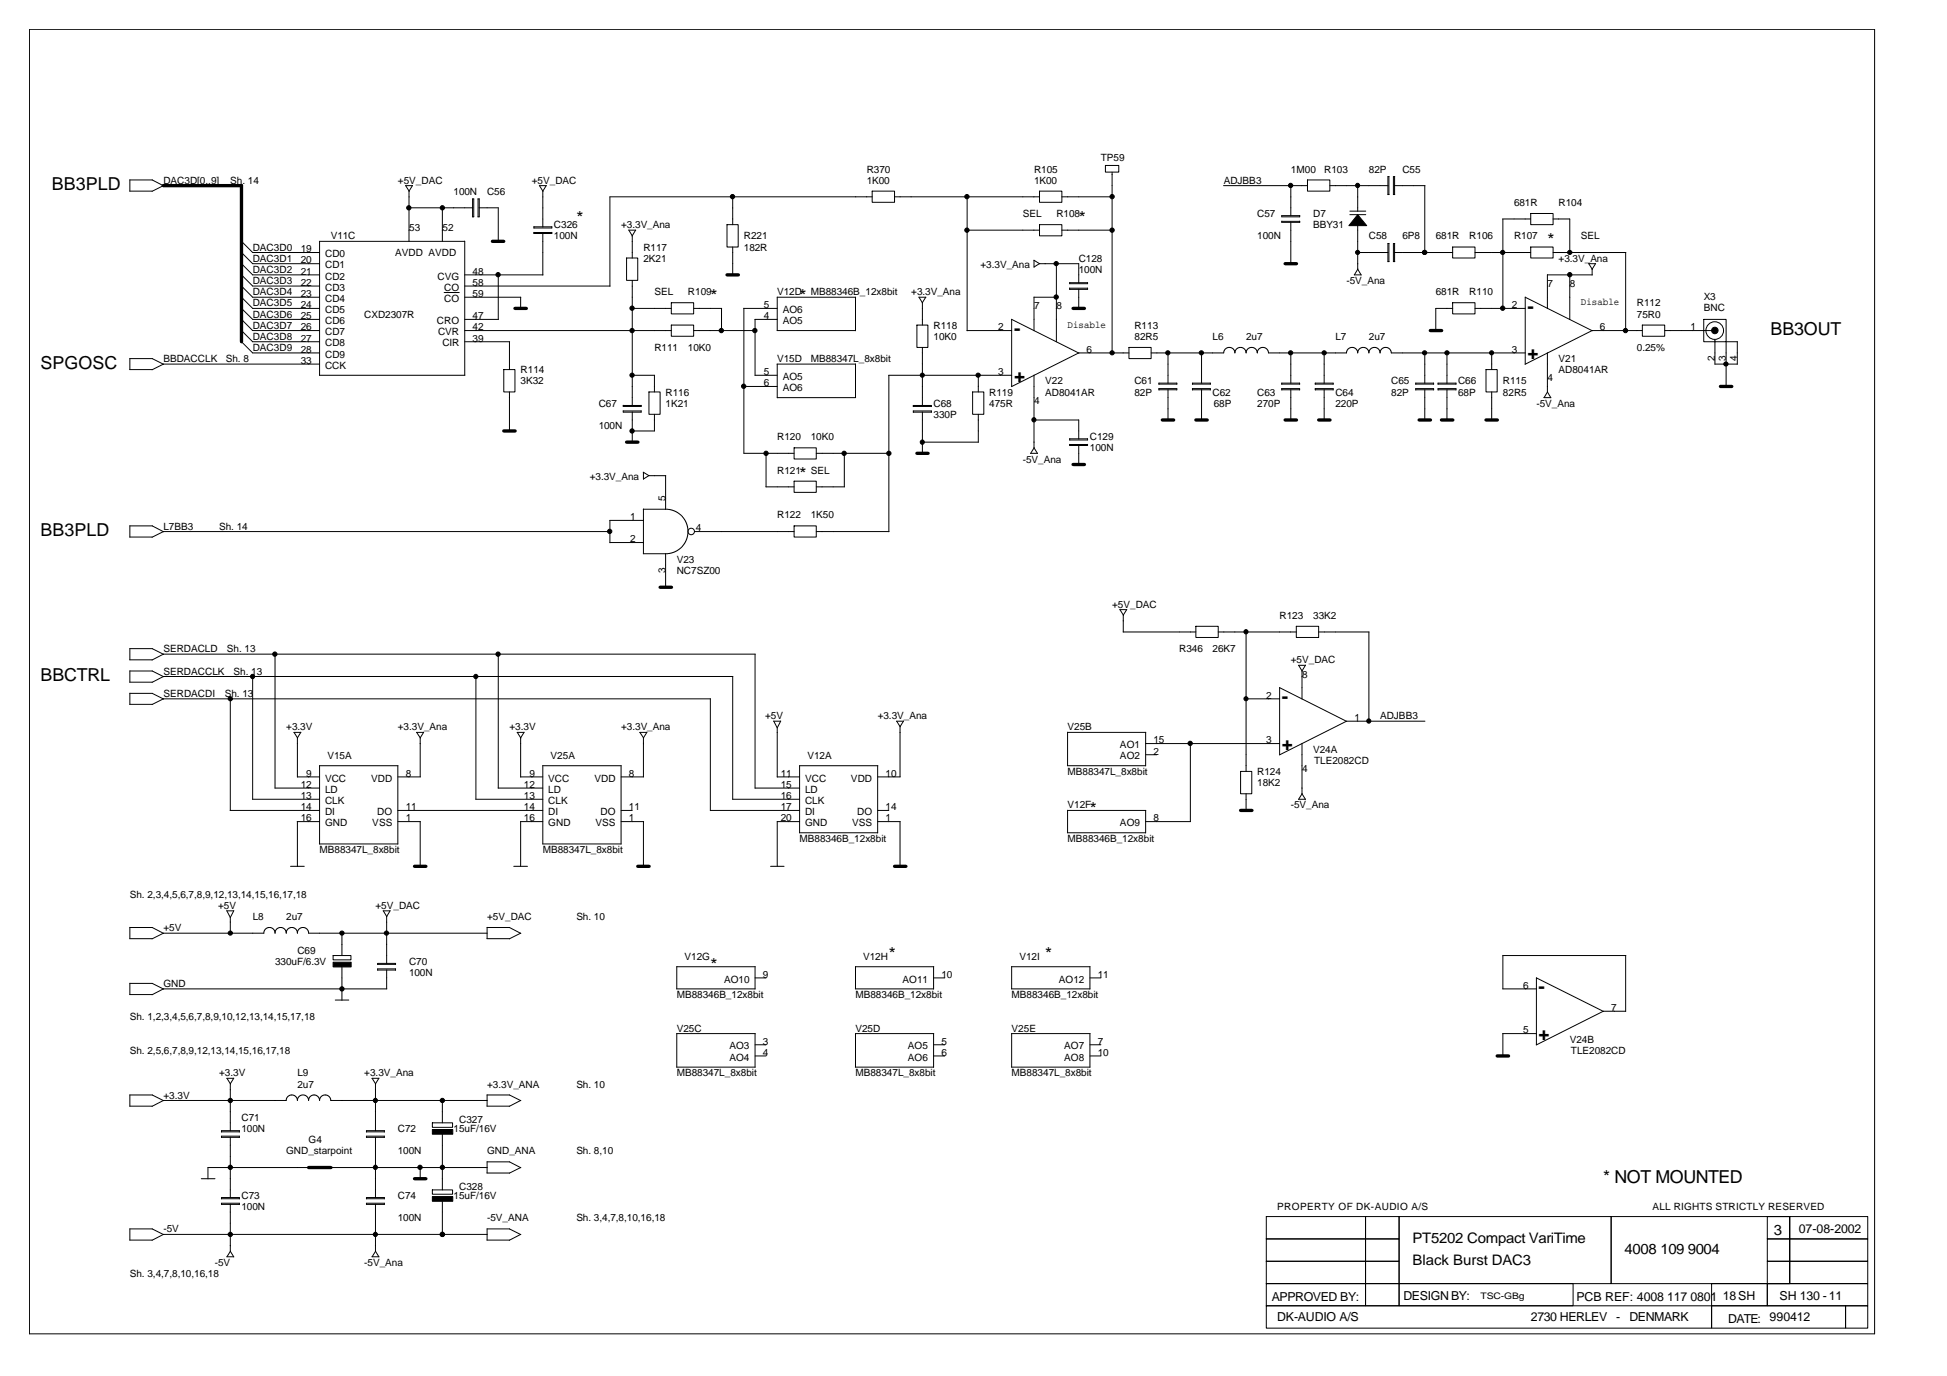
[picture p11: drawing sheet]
<svg xmlns="http://www.w3.org/2000/svg" width="420mm" height="297mm" viewBox="0 0 420 297" stroke-linecap="round" stroke-linejoin="round" font-family="sans-serif">
<g fill="none" stroke="#000" stroke-width=".22">
<path d="M6.3 6.3h398.2v281.6h-398.2zM28 38.8h4.9M28 38.8v2.5h4.9M32.9 38.8l2.4 1.3M238.5 35.7h2.9v1.5h-2.9zM240 37.2v39M282.2 38.8h4.8v2.5h-4.8zM300.9 38.1v3.9M301 38.1h-.3v3.9M35.3 40.1l-2.5 1.2M52.1 54.5l2.4 2.4h14.5M52.1 56.9l2.4 2.4h14.5"/>
<path d="M52.1 52.1l2.4 2.4h14.5M52.1 59.3l2.4 2.5h14.5M68.9 52.1h31.4M69 52.1v28.9h31.3M87.5 40.1h1.5M87.5 40.1l.8 1.2M88.3 44.9h13.7M89 40l-.7 1.3v10.8M95.5 44.9v7.2M100.3 59.3h16.9M100.3 52.1v28.9M101.9 43h.3"/>
<path d="M102 42.9l-.1 3.9h.3v-3.9M103.1 43h.3M103.2 42.9v3.9M103.4 44.9h4.1v7.2M103.4 42.9v3.9h-.3M107.5 59.3v9.7M115.2 50.2h3.9v.2h-3.9M115.2 49h3.9M115.2 48.9v.3M115.2 50.2v.2M116.4 40.1h1.5M116.4 40.1l.8 1.2"/>
<path d="M117.1 50.4v9M117.9 40l-.8 1.3v7.7M119.1 48.9v.3h-3.9M135.2 55.7h2.4v4.8h-2.4zM135.7 49.6l.7 1.3v4.8M135.7 49.7h1.5M137.2 49.7l-.8 1.3M156.9 48.5h2.4v4.8h-2.4zM158.1 42.5v6M158.1 53.3v6.1M188.2 41.3h4.8v2.4h-4.8zM188.2 42.5h-56.6v19.3h-31.3"/>
<path d="M193 42.5h31.3M208.7 49.7h15.6M208.7 42.5v28.9M223.1 56.2l1.2 .7h8.5v4.2M223.1 56.2v1.5M224.3 41.3h4.9v2.4h-4.9zM224.3 48.5h4.9v2.4h-4.9zM224.4 56.9l-1.3 .7M228 56.9v16.9M229.2 49.7h10.8M229.2 42.5h10.8M264 40.1h18.2"/>
<path d="M276.6 46.5v.3h3.9v-.3M276.6 47.7v.3h3.9v-.3M276.6 46.6h3.9M276.6 47.8h3.9M278.6 40.1v6.5M278.6 47.9v9.1M287 40.1h12.6M291.3 46.3h3.4M291.3 45.6h3.4M292.9 54.5h6.7M293 40.1v5.5M293 48.7v9.4l.8 1.3"/>
<path d="M293 58.1l-.7 1.2h1.4M299.5 42v-3.9h.3l-.1 3.9M299.5 52.6h.2l.1 3.9h-.3zM299.5 42h.3M300.7 42h.3M300.9 40.1h6.6M300.9 54.5h12.6M300.9 52.6v3.9M301 52.6h-.3v3.9h.3M307.5 40.1v14.5M313.5 53.3h4.8v2.4h-4.8zM318.3 54.5h12"/>
<path d="M330.3 46.1h4.9v2.4h-4.9zM330.3 53.3h4.9v2.4h-4.9zM330.3 47.3h-6v19.3M333.9 59.3v7.3M333.9 59.3h9.7M335.2 54.5h15.7l-.1 16.9M335.2 47.3h3.6v7.3M338.8 59.3v9.6M342.8 56.9h1.5M342.9 56.9l.7 1.3M344.3 56.9l-.7 1.2v1.3M28 77.4v2.4h4.9"/>
<path d="M28 77.4h4.9M32.9 77.4l2.4 1.2M52.1 61.7l2.4 2.5h14.5M52.1 73.7l2.4 2.5h14.5M52.1 68.9l2.4 2.5h14.5M52.1 71.3l2.4 2.5h14.5M52.1 64.1l2.4 2.5h14.5M52.1 66.5l2.4 2.4h14.5M69 78.6h-33.7l-2.5 1.2M95.8 63.1h3.3M100.3 64.2h12.1v2.4M100.3 71.4h44.6"/>
<path d="M100.3 73.8h9.7M100.3 68.9h7.2M108.7 79.8h2.4v4.8h-2.4zM109.9 73.8v6M136.4 60.5v27.1M136.4 66.6h8.5M144.9 65.3h4.8v2.5h-4.8zM144.9 70.2h4.8v2.4h-4.8zM149.7 71.4h13.2M149.7 66.6h6M155.7 66.6v4.8M160.5 66.6h7.2"/>
<path d="M160.5 66.5v31.4h10.9M162.9 68.9h4.8M162.9 68.9v12.1h4.8M167.7 71.4h16.9M167.7 78.6h16.9M167.7 78.6v7.3M184.6 64.2v7.2M184.6 78.6v7.2M184.7 64.2l-17-.1v7.3M197.9 70.2h2.3v4.8h-2.3zM198.3 64.1l.8 1.2v4.9M198.3 64.2h1.5"/>
<path d="M199.1 75v12.6M199.8 64.2l-.8 1.2M208.7 71.4h9.6M218.3 68.9l14.5 7.3M218.3 68.9v14.5M228 64.2l-4.9-.1v7.3M230.8 61h3.9M230.8 62.2h3.9M230.8 61v.2M230.8 62.2v.3M232.8 62.4v4.2M234.7 61v.2h-3.9"/>
<path d="M234.7 62.2v.3h-3.9M243.6 75h4.8v2.4h-4.8zM243.6 76.2h-10.8l-14.5 7.3M248.4 76.2h15.7l.3-.8 .6-.4h.7l.4 .3 .3 .5 .1 .4 .3-.8 .7-.4h.6l.4 .3 .4 .5v.4l.3-.8 .7-.4h.6l.4 .3 .4 .5v.4l.3-.8 .7-.4h.6l.4 .3 .4 .5v.4h16.9l.3-.8 .6-.4h.7l.4 .3 .3 .5 .1 .4 .3-.8 .7-.4h.6l.4 .3 .4 .5v.4l.3-.8 .7-.4h.6l.4 .3 .4 .5v.4l.3-.8 .7-.4h.6l.4 .3 .4 .5v.4h28.9M252.1 76.1v6.6M259.3 76.1v6.6M278.6 76.1v6.6M285.8 76.1v6.6M307.5 76.1v6.6M312.3 76.1v6.6M313.5 65.3h4.8v2.5h-4.8zM313.5 66.6h-3.7v4.8"/>
<path d="M318.3 66.6h10.8M320.7 79.8h2.4v4.8h-2.4zM321.9 76.2v3.6M333.9 76.1v8.5M343.6 71.4l-14.5-7.2v14.4M354.4 70.2h4.8v2.4h-4.8zM354.4 71.4h-10.8l-14.5 7.2M359.2 71.4h10.2M367.7 68.9h4.8v4.9h-4.8zM370.1 73.3v5.3M370.1 78.6h4.8M374.9 73.8v4.8"/>
<path d="M374.9 73.8h-2.4v9.7M109.9 84.6v8.5M136.4 88.9v6.6M136.4 81h4.9l-.1 3.6M138.3 87.5v.2M138.3 88.7v.3M138.4 87.5h-3.9v.2h3.9M138.4 88.7h-3.9v.3h3.9M140 84.6h2.5v4.8h-2.5zM141.2 89.4v3.6h-4.8M160.5 83.4h7.2M165.3 97.8v7.3"/>
<path d="M167.7 85.8h17M171.4 96.7h4.7v2.4h-4.7zM176.1 97.9h15.7M182.2 97.8v7.3M197.1 87.7h3.9M197.1 89h3.9M197.1 87.8v-.3h3.9v.3M197.1 89v-.3h3.9v.3M199 95.4h12.1M199.1 88.9v9M209.9 84.6h2.4v4.8h-2.4zM211.1 81v3.6"/>
<path d="M211.1 89.4v6.1M218.3 81h-26.5v33.8M222.4 97.9h1.5M223.1 90.7h9.7v4.1M223.1 81v15.7l.8 1.2M223.2 96.6l-.8 1.3M230.8 94.7h3.9M230.8 96h3.9M230.8 94.7v.3M230.8 95.9v.3M232.8 96.1v4.2M234.7 94.7v.3h-3.9"/>
<path d="M234.7 95.9v.3h-3.9M250.1 82.7h3.9v.3M250.1 82.9h3.9M250.1 83.9h3.9v.2h-3.9M250.1 82.7v.3M250.1 83.9v.3M252.1 84.1v6.6M257.3 82.7h3.9v.3M257.3 82.9h3.9M257.3 83.9h3.9v.2h-3.9M257.3 82.7v.3M257.3 83.9v.3"/>
<path d="M259.3 84.1v6.6M276.6 82.7h3.9v.3M276.6 82.9h3.9M276.6 83.9h3.9v.2h-3.9M276.6 82.7v.3M276.6 83.9v.3M278.6 84.1v6.6M283.8 82.9h3.9M283.8 83.9h3.9v.2h-3.9zM283.8 83v-.3h3.9v.3M285.8 84.1v6.6M305.5 82.7h3.9v.3"/>
<path d="M305.5 82.9h3.9M305.5 83.9h3.9v.2h-3.9M305.5 82.7v.3M305.5 83.9v.3M307.5 84.1v6.6M310.3 82.7h3.9v.3M310.3 82.9h3.9M310.3 83.9h3.9v.2h-3.9M310.3 82.7v.3M310.3 83.9v.3M312.3 84.1v6.6M321.9 84.6v6.1"/>
<path d="M333.2 85.8h1.4M333.9 84.6l.8 1.3M334 84.6l-.8 1.2M28 113.5v2.4h4.9M28 113.5h4.9M32.9 113.5l2.4 1.3M35.2 114.8h96.4M35.3 114.8l-2.5 1.2M131.6 112.3h7.3M131.6 117.1h7.3M131.6 112.3v4.9M138.8 101.9l1.2 .8h3.7"/>
<path d="M138.8 109.9h4.8M138.8 119.5h4.8M138.9 102v1.4M138.9 109.9v9.6M140.1 102.6l-1.2 .8M143.6 109.9l1.8 .3 1.5 .9 .9 1.2 .5 1.1 .2 .9-.2 1.8-.5 1.1-.5 .7-.8 .7-.9 .6-1.2 .3h-.8M143.6 102.7v7.2M143.6 119.5v7.3M149.9 114.7a.7 .7 0 0 0-1-.6 .7 .7 0 0 0-.2 1.1 .7 .7 0 0 0 1.1-.2l.1-.3M149.9 114.8h21.5M165.3 105.1h6.1M171.4 113.5h4.7v2.4h-4.7z"/>
<path d="M171.4 103.9h4.7v2.4h-4.7zM176.1 114.8h15.8M176.1 105.1h6.1M241.6 131.6h1.5M241.7 131.6l.7 1.2M242.4 136.4h15.7M243.2 131.6l-.8 1.2v3.6M258.1 135.2h4.8v2.4h-4.8zM262.9 136.4h16.8M268.9 136.4v30.1M279.7 135.2h4.9v2.4h-4.9zM284.6 136.4h10.8v19.3"/>
<path d="M28 144.8v2.5h4.9M28 144.9h4.9M32.9 140l2.4 1.3M32.9 144.9l2.4 1.2M32.9 149.7l2.4 1.2M32.9 140h-4.9v2.4h4.9M32.9 149.7l-4.9-.1v2.4h4.9M49.7 150.8v24.1M54.5 146v26.5M59.4 141.2v28.9M63.4 158.1h1.5M63.5 158.1l.7 1.2"/>
<path d="M64.2 159.3v8.5l4.8-.1M64.9 158.1l-.7 1.2M89.9 158.1h1.5M89.9 158.1l.8 1.2M91.4 158.1l-.7 1.2v8.4M102.7 146v26.5M107.5 141.2v28.9M111.6 158.1h1.5M111.6 158.1l.8 1.2M112.4 159.3v8.5l4.7-.1M113.1 158.1l-.7 1.2M138 158.1h1.6"/>
<path d="M138.1 158.1l.8 1.2M139.6 158.1l-.7 1.2v8.4M153.3 150.9v24.1M153.3 150.9h-118l-2.5 1.2M158.1 146v26.6M158.2 146h-122.9l-2.5 1.3M162.9 141.2v29M163 141.2h-127.7l-2.5 1.3M167 155.7h1.4M167 155.6l.7 1.5M167.7 157.1v10.7l4.9-.1M168.5 155.6l-.8 1.5"/>
<path d="M193.5 155.7h1.4M193.5 155.7l.8 1.2M195 155.6l-.8 1.3v10.8M230.4 158.1h16.9l-.1 7.2M230.4 158.1v7.2M268.9 150.9h7.2M276.1 148.4l14.5 7.3M276.1 148.4v14.5M280.2 143.6h1.5M280.2 143.6l.8 1.3M281.7 143.6l-.7 1.3v6M307.5 155.7h-16.9l-14.5 7.3"/>
<path d="M49.7 174.9h19.3M54.5 172.5h14.5M59.3 170.1h9.7M64.1 177.4h4.9M64.2 177.4v9.7M69 165.3h16.9M69 165.3v16.9M85.9 167.7h4.8M85.9 177.4h4.8M85.9 174.9h31.2M85.9 165.3v16.9M90.7 177.4v9.7"/>
<path d="M102.7 172.5h14.4M107.5 170.1h9.6M112.4 177.3v9.7M112.4 177.4h4.7M117.1 165.3v16.9M117.1 165.3h17M134 167.7h4.9M134 177.4h4.9M134 174.9h2.4M134 165.3v16.9M138.9 177.4v9.7M153.3 174.9h19.3"/>
<path d="M158.1 172.5h14.5M162.9 170.1h9.7M167.7 177.3v9.7M167.7 177.4h4.9M172.6 165.3h16.8v14.5M172.6 165.3l-.1 14.5h16.9M189.4 167.7h4.9M189.4 177.4h4.9M189.4 174.9h2.4M194.2 177.4v9.7M230.3 165.3h16.9M230.3 179.8h16.9"/>
<path d="M230.4 174.9h16.9l-.1 4.9M230.4 174.9v4.9M247.2 160.5h28.9M247.2 177.4h9.7M247.2 162.9h2.4M256.9 160.5v16.9M267.7 166.5h2.4v4.9h-2.4zM268.9 171.4v3.5M280.2 172.5h1.5M281 160.5v10.9l.7 1.2M281 171.3l-.8 1.2M48.9 196.6h1.5"/>
<path d="M48.9 196.6l.8 1.5M49.7 198.1v3.4M50.5 196.6l-.8 1.5M62.7 187h3M68.9 182.2h17M82.7 196.6h1.5M82.7 196.6l.8 1.3M84.2 196.6l-.8 1.3v10.1M110.9 187h2.9M117.1 182.2h16.9M166.3 187h2.9M28 212.2v2.5h4.9"/>
<path d="M28 212.3h4.9M32.9 200.2l2.4 1.3M32.9 212.3l2.4 1.2M32.9 200.2h-4.9v2.4h4.9M71.9 206.3h3.8v.9h-3.8zM72.3 215.9h3M73.8 201.5v4.8M73.8 208.7v7.2M81.5 208.2h3.9M83.4 209.4v4.1h-48.1l-2.5 1.2M85.3 208v.2M85.3 209.2v.3"/>
<path d="M85.4 208h-3.9v.2M85.4 209.2h-3.9v.3l3.9-.1M105.2 201.5h-38.6l-.3-.9-.7-.4-.6 .1-.4 .2-.4 .5v.5l-.2-.7-.6-.5-.7-.1-.4 .2-.4 .4-.1 .7-.1-.5-.3-.5-.4-.2-.7-.1-.7 .4-.2 .9-.1-.5-.3-.5-.5-.2-.6-.1-.7 .4-.3 .9h-21.6l-2.5 1.2M109.9 200.2l2.5 1.3M110 200.2h-4.9v2.4h4.8M112.4 201.5l-2.5 1.2M146 213.5h16.9M146 208.6v4.9M146 208.7h17M162.9 208.7v4.8M162.9 211.1h2.4M184.6 213.5h16.9"/>
<path d="M184.6 208.6v4.9M184.6 208.7h16.9M201.5 208.7v4.8M201.5 211.1h2.4M218.3 213.5h16.9M218.3 208.6v4.9M218.3 208.7h16.9v4.8M235.2 211.1h2.4M324.3 206.2v7.3h7.3M324.3 206.3h26.5v12M331.6 211.1l14.4 7.2M331.6 211.1v14.4"/>
<path d="M350.8 218.3h-4.8l-14.5 7.3M32.9 236.4l2.4 1.2M32.9 236.4h-4.9v2.4h4.9M48.9 232.8h1.5M49 232.8l.7 1.2M50.5 232.7l-.8 1.3v10.1M80.3 232.8h1.4M80.3 232.8l.8 1.2M81.8 232.7l-.8 1.3v10.1M95.5 237.6v4.8M105.2 237.6h-33.8l-.3-.8-.7-.4h-.6l-.5 .3-.3 .5v.4l-.2-.6a1.15 1.15 0 0 0-1.5-.5l-.5 .4-.2 .7-.3-.8-.7-.4h-.6l-.4 .3-.4 .5v.4l-.3-.8-.7-.4h-.6l-.5 .3-.3 .5v.4h-26.5l-2.5 1.2M109.9 236.4l2.5 1.2"/>
<path d="M110 236.4h-4.9v2.4h4.8M112.4 237.6l-2.5 1.2M146 230.4h16.9M146 223.1v7.3M146 223.1h17M162.9 223.1v7.3M162.9 225.5h2.4M162.9 228h2.4M184.6 230.4h16.9M184.6 223.1h16.9M184.6 223.1v7.3M201.5 225.5h2.4"/>
<path d="M201.5 228h2.4M201.5 223.1v7.3M218.3 230.4h16.9M218.3 223.1v7.3M218.3 223.1h16.9v7.3M235.2 225.5h2.4M235.2 228h2.4M331.6 223.1h-7.3v4.9M43.4 254.5h3M47.8 245.5h3.9M47.8 244.3h3.9M47.8 260h3.9"/>
<path d="M49.7 245.5v13.1M49.7 260v10.1l.8 1.2M51.6 244.1v.3M51.6 245.3v.3M51.6 258.5v.3M51.6 259.7v.3M51.7 244.1h-3.9v.3M51.7 245.3h-3.9v.3M51.7 258.5h-3.9v.3h3.9M51.7 259.7h-3.9v.3M66.6 252h-21.7v2.5M71.4 252h33.8"/>
<path d="M79.1 245.5h3.9M79.1 244.3h3.9M79.1 260h3.9M81 245.5v13.1M81 260v10.1l.8 1.2M82.9 244.1v.3M82.9 245.3v.3M82.9 258.5v.3M82.9 259.7v.3M83 245.3h-3.9v.3M83 244.1h-3.9v.3M83 259.7h-3.9v.3"/>
<path d="M83 258.5h-3.9v.3h3.9M90.7 252v2.5M93.3 256.9h4.4v.9h-4.4zM93.3 242.4h4.4v1h-4.4zM95.5 244.8v12.1M95.5 259.3v7.2M105.1 250.8v2.4h4.8M105.1 250.8h4.9M109.9 250.8l2.5 1.3M112.4 252l-2.5 1.3M32.9 265.3l2.4 1.2M32.9 265.3h-4.9v2.4h4.9"/>
<path d="M48.9 271.3h1.5M49.7 270.1l-.7 1.2M80.3 271.3h1.4M81.1 270.1l-.8 1.2M105.2 266.5h-69.9l-2.5 1.2M109.9 265.3l2.5 1.2M110 265.3l-4.9-.1v2.5h4.8M112.4 266.5l-2.5 1.2M273.3 262.6h21.4v4.8h-21.4zM273.3 267.4h21.4v4.9h-21.4zM273.3 272.3h21.4v4.8h-21.4zM273.3 277.1h21.4v4.8h-21.4z"/>
<path d="M294.7 262.6h7.2v4.8h-7.2zM294.7 267.4h7.2v4.9h-7.2zM294.7 272.3h7.2v4.8h-7.2zM294.7 277.1h7.2v4.8h-7.2zM301.9 262.6h45.8v14.5h-45.8zM301.9 277.1h37.6v4.8h-37.6zM347.7 262.6h38.5v14.5h-38.5zM369.4 277.1h12v4.8h-12zM381.4 262.6h4.8v4.8h-4.8zM381.4 267.4h4.8v4.9h-4.8zM381.4 272.3h4.8v4.8h-4.8zM381.4 277.1h21.7v4.8h-21.7z"/>
<path d="M386.2 262.6h16.9v4.8h-16.9zM386.2 267.4h16.9v4.9h-16.9zM386.2 272.3h16.9v4.8h-16.9zM273.3 281.9h96.1v4.8h-96.1zM369.4 281.9h28.9v4.8h-28.9zM398.3 281.9h4.8v4.8h-4.8z"/>
<circle cx="370" cy="71.4" r="1.91"/>
</g>
<g fill="none" stroke="#000" stroke-width=".72">
<path d="M35.2 40.1h16.9M52.1 40v33.8M106.3 52.1h2.4M156.9 59.3h2.4M277.3 56.9h2.5M111.1 66.6h2.5M231.6 66.6h2.4M308.7 71.4h2.4M108.7 93h2.5M135.2 95.4h2.5M197.9 97.9h2.4M250.8 90.7h2.5"/>
<path d="M258.1 90.7h2.4M277.3 90.7h2.5M284.6 90.7h2.4M306.2 90.7h2.5M311.1 90.7h2.4M320.7 90.7h2.4M371.3 83.4h2.4M231.6 100.3h2.4M142.5 126.8h2.4M267.7 174.9h2.5M89.5 187h2.4M137.6 187h2.5"/>
<path d="M193 187h2.5M323.1 228h2.4M66.6 252h4.8M89.5 254.5h2.4"/>
</g>
<g fill="#000" stroke="#000" stroke-width=".22">
<path d="M71.9 207.7h3.9v1h-3.9zM93.3 258.3h4.4v1h-4.4zM93.3 243.8h4.4v1h-4.4z"/>
<circle cx="88.2" cy="44.9" r=".47"/>
<circle cx="95.5" cy="44.9" r=".47"/>
<circle cx="107.5" cy="59.3" r=".47"/>
<circle cx="158.1" cy="42.4" r=".47"/>
<circle cx="208.7" cy="42.4" r=".47"/>
<circle cx="208.7" cy="49.7" r=".47"/>
<circle cx="227.9" cy="56.9" r=".46"/>
<circle cx="240" cy="42.4" r=".47"/>
<circle cx="240" cy="49.7" r=".47"/>
<circle cx="278.5" cy="40" r=".47"/>
<circle cx="293" cy="40" r=".46"/>
<circle cx="293" cy="54.5" r=".44"/>
<circle cx="307.4" cy="54.5" r=".46"/>
<circle cx="324.3" cy="54.5" r=".46"/>
<circle cx="338.8" cy="59.3" r=".47"/>
<circle cx="338.8" cy="54.5" r=".46"/>
<circle cx="136.4" cy="71.4" r=".47"/>
<circle cx="136.4" cy="66.5" r=".47"/>
<circle cx="155.7" cy="71.4" r=".47"/>
<circle cx="162.9" cy="71.4" r=".47"/>
<circle cx="227.9" cy="64.1" r=".47"/>
<circle cx="240" cy="76.2" r=".46"/>
<circle cx="252" cy="76.2" r=".46"/>
<circle cx="259.3" cy="76.2" r=".46"/>
<circle cx="278.5" cy="76.2" r=".46"/>
<circle cx="285.8" cy="76.2" r=".46"/>
<circle cx="307.4" cy="76.2" r=".46"/>
<circle cx="312.3" cy="76.2" r=".46"/>
<circle cx="321.9" cy="76.2" r=".44"/>
<circle cx="324.3" cy="66.5" r=".47"/>
<circle cx="350.8" cy="71.4" r=".47"/>
<circle cx="370.1" cy="71.3" r=".7"/>
<circle cx="372.5" cy="78.6" r=".46"/>
<circle cx="136.4" cy="93" r=".47"/>
<circle cx="136.4" cy="81" r=".46"/>
<circle cx="160.5" cy="83.4" r=".47"/>
<circle cx="165.3" cy="97.9" r=".47"/>
<circle cx="182.2" cy="97.9" r=".47"/>
<circle cx="191.8" cy="97.9" r=".47"/>
<circle cx="199" cy="95.4" r=".46"/>
<circle cx="199" cy="81" r=".44"/>
<circle cx="211.1" cy="81" r=".46"/>
<circle cx="223.1" cy="90.6" r=".46"/>
<circle cx="131.6" cy="114.7" r=".47"/>
<circle cx="268.9" cy="136.4" r=".46"/>
<circle cx="49.7" cy="150.8" r=".46"/>
<circle cx="54.5" cy="146" r=".46"/>
<circle cx="59.3" cy="141.2" r=".47"/>
<circle cx="102.7" cy="146" r=".46"/>
<circle cx="107.5" cy="141.2" r=".47"/>
<circle cx="268.9" cy="150.8" r=".44"/>
<circle cx="295.4" cy="155.6" r=".46"/>
<circle cx="256.8" cy="160.5" r=".47"/>
<circle cx="49.7" cy="201.4" r=".46"/>
<circle cx="73.8" cy="213.5" r=".47"/>
<circle cx="73.8" cy="201.4" r=".46"/>
<circle cx="83.4" cy="201.4" r=".46"/>
<circle cx="49.7" cy="237.6" r=".47"/>
<circle cx="81" cy="237.6" r=".46"/>
<circle cx="95.5" cy="237.6" r=".47"/>
<circle cx="49.7" cy="252" r=".47"/>
<circle cx="81" cy="252" r=".46"/>
<circle cx="90.6" cy="252" r=".47"/>
<circle cx="95.5" cy="252" r=".47"/>
<circle cx="49.7" cy="266.5" r=".47"/>
<circle cx="81" cy="266.5" r=".46"/>
<circle cx="95.5" cy="266.5" r=".47"/>
</g>
<path d="M293 46.3l1.9 2.4h-3.8z" fill-rule="evenodd" fill="#000" stroke="#000" stroke-width=".22"/>
<g font-size="4.1">
<text x="329.6" y="67.5">-</text>
<text x="218.8" y="72.3">-</text>
<text x="329.6" y="77.6">+</text>
<text x="218.8" y="82.4">+</text>
<text x="276.6" y="151.8">-</text>
<text x="276.6" y="161.9">+</text>
<text x="332" y="214.4">-</text>
<text x="332" y="224.5">+</text>
</g>
<g font-size="3.9">
<text x="11.2" y="41.1">BB3PLD</text>
<text x="124.4" y="48.3">*</text>
<text x="232.8" y="48.3">*</text>
<text x="333.9" y="53.1">*</text>
<text x="153.3" y="65.2">*</text>
<text x="172.6" y="65.2">*</text>
<text x="382.1" y="72.4">BB3OUT</text>
<text x="8.8" y="79.6">SPGOSC</text>
<text x="172.6" y="103.7">*</text>
<text x="8.8" y="115.8">BB3PLD</text>
<text x="8.8" y="147.1">BBCTRL</text>
<text x="235.2" y="176">*</text>
<text x="153.3" y="209.7">*</text>
<text x="191.8" y="207.3">*</text>
<text x="225.6" y="207.3">*</text>
<text x="346" y="255.5">* NOT MOUNTED</text>
</g>
<g font-size="3.1">
<text x="304.8" y="268.3">PT5202 Compact VariTime</text>
<text x="382.8" y="266.7">3</text>
<text x="304.8" y="273.2">Black Burst DAC3</text>
<text x="350.6" y="270.7">4008 109 9004</text>
</g>
<g font-size="2.7">
<text x="388.2" y="266.3">07-08-2002</text>
<text x="274.4" y="281">APPROVED BY:</text>
<text x="302.9" y="280.7">DESIGN BY:</text>
<text x="340.2" y="281">PCB REF: 4008 117 0801</text>
<text x="371.8" y="280.7">18SH</text>
<text x="384" y="280.7">SH 130 -11</text>
<text x="275.6" y="285.3">DK-AUDIO A/S</text>
<text x="330.4" y="285.3">2730 HERLEV</text>
<text x="348.8" y="285.3">-</text>
<text x="351.6" y="285.3">DENMARK</text>
<text x="373" y="285.5">DATE: 990412</text>
</g>
<g font-size="2.2">
<text x="237.6" y="34.8">TP59</text>
<text x="35.3" y="39.7">DAC3D[0..9]</text>
<text x="49.7" y="39.7">Sh. 14</text>
<text x="85.9" y="39.7">+5V_DAC</text>
<text x="114.8" y="39.7">+5V_DAC</text>
<text x="187" y="37.2">R370</text>
<text x="187" y="39.7">1K00</text>
<text x="223.1" y="37.2">R105</text>
<text x="223.1" y="39.7">1K00</text>
<text x="264.1" y="39.7">ADJBB3</text>
<text x="278.6" y="37.2">1M00</text>
<text x="285.8" y="37.2">R103</text>
<text x="295.4" y="37.2">82P</text>
<text x="302.6" y="37.2">C55</text>
<text x="97.9" y="42.1">100N</text>
<text x="105.1" y="42.1">C56</text>
<text x="220.7" y="46.8">SEL</text>
<text x="228" y="46.8">R108</text>
<text x="271.3" y="46.8">C57</text>
<text x="283.4" y="46.8">D7</text>
<text x="326.7" y="44.5">681R</text>
<text x="336.3" y="44.5">R104</text>
<text x="71.4" y="51.7">V11C</text>
<text x="88.3" y="49.9">53</text>
<text x="95.5" y="49.9">52</text>
<text x="119.5" y="49.3">C326</text>
<text x="119.5" y="51.7">100N</text>
<text x="134" y="49.3">+3.3V_Ana</text>
<text x="160.5" y="51.7">R221</text>
<text x="271.3" y="51.7">100N</text>
<text x="283.4" y="49.3">BBY31</text>
<text x="295.4" y="51.7">C58</text>
<text x="302.6" y="51.7">6P8</text>
<text x="309.8" y="51.7">681R</text>
<text x="317.1" y="51.7">R106</text>
<text x="326.7" y="51.7">R107</text>
<text x="341.2" y="51.7">SEL</text>
<text x="54.5" y="54.1">DAC3D0</text>
<text x="54.5" y="56.5">DAC3D1</text>
<text x="54.5" y="58.9">DAC3D2</text>
<text x="64.9" y="54.5">19</text>
<text x="64.9" y="56.9">20</text>
<text x="64.9" y="59.3">21</text>
<text x="70.1" y="55.5">CD0</text>
<text x="70.1" y="57.9">CD1</text>
<text x="85.3" y="55.3">AVDD AVDD</text>
<text x="102" y="59.3">48</text>
<text x="138.9" y="54.1">R117</text>
<text x="138.9" y="56.5">2K21</text>
<text x="160.5" y="54.1">182R</text>
<text x="211.6" y="57.9">+3.3V_Ana</text>
<text x="232.8" y="56.5">C128</text>
<text x="232.8" y="58.9">100N</text>
<text x="336.3" y="56.5">+3.3V_Ana</text>
<text x="54.5" y="61.3">DAC3D3</text>
<text x="54.5" y="63.7">DAC3D4</text>
<text x="64.9" y="61.7">22</text>
<text x="64.9" y="64.1">23</text>
<text x="70.1" y="60.4">CD2</text>
<text x="70.1" y="62.8">CD3</text>
<text x="70.1" y="65.2">CD4</text>
<text x="94.4" y="60.4">CVG</text>
<text x="95.8" y="62.8">CO</text>
<text x="95.8" y="65.2">CO</text>
<text x="102" y="61.7">58</text>
<text x="102" y="64.1">59</text>
<text x="141.2" y="63.7">SEL</text>
<text x="148.5" y="63.7">R109</text>
<text x="167.7" y="63.7">V12D</text>
<text x="175" y="63.7">MB88346B_12x8bit</text>
<text x="196.6" y="63.7">+3.3V_Ana</text>
<text x="290.6" y="61.3">-5V_Ana</text>
<text x="309.8" y="63.7">681R</text>
<text x="317.1" y="63.7">R110</text>
<text x="334" y="62">7</text>
<text x="338.8" y="62">8</text>
<text x="341.2" y="65.9">Disable</text>
<text x="367.7" y="64.7">X3</text>
<text x="54.5" y="66.2">DAC3D5</text>
<text x="54.5" y="68.6">DAC3D6</text>
<text x="54.5" y="70.9">DAC3D7</text>
<text x="64.9" y="66.5">24</text>
<text x="64.9" y="68.9">25</text>
<text x="64.9" y="71.3">26</text>
<text x="70.1" y="67.6">CD5</text>
<text x="70.1" y="70">CD6</text>
<text x="78.6" y="68.6">CXD2307R</text>
<text x="94.3" y="70">CRO</text>
<text x="102" y="68.9">47</text>
<text x="102" y="71.3">42</text>
<text x="164.8" y="68.9">4</text>
<text x="164.8" y="66.5">5</text>
<text x="168.9" y="70">AO5</text>
<text x="168.9" y="67.6">AO6</text>
<text x="201.5" y="70.9">R118</text>
<text x="215.4" y="71.3">2</text>
<text x="223.2" y="66.8">7</text>
<text x="228" y="66.8">8</text>
<text x="230.4" y="70.7">Disable</text>
<text x="244.8" y="70.9">R113</text>
<text x="326.3" y="66.5">2</text>
<text x="345.3" y="71.3">6</text>
<text x="353.2" y="66.2">R112</text>
<text x="353.2" y="68.6">75R0</text>
<text x="364.8" y="71.3">1</text>
<text x="367.7" y="67.1">BNC</text>
<text x="54.5" y="73.3">DAC3D8</text>
<text x="54.5" y="75.8">DAC3D9</text>
<text x="64.9" y="73.7">27</text>
<text x="64.9" y="76.1">28</text>
<text x="70.1" y="72.4">CD7</text>
<text x="70.1" y="74.8">CD8</text>
<text x="70.1" y="77.2">CD9</text>
<text x="94.5" y="72.4">CVR</text>
<text x="95.5" y="74.8">CIR</text>
<text x="102" y="73.7">39</text>
<text x="141.2" y="75.8">R111</text>
<text x="148.5" y="75.8">10K0</text>
<text x="201.5" y="73.3">10K0</text>
<text x="234.5" y="76.1">6</text>
<text x="244.8" y="73.3">82R5</text>
<text x="261.7" y="73.3">L6</text>
<text x="268.9" y="73.3">2u7</text>
<text x="288.2" y="73.3">L7</text>
<text x="295.4" y="73.3">2u7</text>
<text x="326.3" y="76.1">3</text>
<text x="353.2" y="75.8">0.25%</text>
<text x="370" y="77.9" transform="rotate(-90 370 77.9)">2</text>
<text x="372.4" y="77.9" transform="rotate(-90 372.4 77.9)">3</text>
<text x="374.9" y="77.9" transform="rotate(-90 374.9 77.9)">4</text>
<text x="35.3" y="78.2">BBDACCLK</text>
<text x="48.7" y="78.2">Sh. 8</text>
<text x="64.9" y="78.6">33</text>
<text x="70.1" y="79.6">CCK</text>
<text x="112.4" y="80.6">R114</text>
<text x="112.4" y="83">3K32</text>
<text x="164.8" y="81">5</text>
<text x="164.8" y="83.4">6</text>
<text x="167.7" y="78.2">V15D</text>
<text x="168.9" y="82">AO5</text>
<text x="175" y="78.2">MB88347L_8x8bit</text>
<text x="215.4" y="81">3</text>
<text x="225.6" y="83">V22</text>
<text x="244.8" y="83">C61</text>
<text x="300.2" y="83">C65</text>
<text x="314.7" y="83">C66</text>
<text x="324.3" y="83">R115</text>
<text x="334" y="82.3">4</text>
<text x="336.3" y="78.2">V21</text>
<text x="336.3" y="80.6">AD8041AR</text>
<text x="129.2" y="87.8">C67</text>
<text x="143.6" y="85.4">R116</text>
<text x="143.6" y="87.8">1K21</text>
<text x="168.9" y="84.4">AO6</text>
<text x="201.5" y="87.8">C68</text>
<text x="213.5" y="85.4">R119</text>
<text x="213.5" y="87.8">475R</text>
<text x="223.2" y="87.1">4</text>
<text x="225.6" y="85.4">AD8041AR</text>
<text x="244.8" y="85.4">82P</text>
<text x="261.7" y="85.4">C62</text>
<text x="261.9" y="87.8">68P</text>
<text x="271.3" y="85.4">C63</text>
<text x="271.3" y="87.8">270P</text>
<text x="288.2" y="85.4">C64</text>
<text x="288.2" y="87.8">220P</text>
<text x="300.2" y="85.4">82P</text>
<text x="314.7" y="85.4">68P</text>
<text x="324.3" y="85.4">82R5</text>
<text x="331.6" y="87.8">-5V_Ana</text>
<text x="129.2" y="92.7">100N</text>
<text x="167.7" y="95">R120</text>
<text x="175" y="95">10K0</text>
<text x="201.5" y="90.2">330P</text>
<text x="235.2" y="95">C129</text>
<text x="220.7" y="99.9">-5V_Ana</text>
<text x="235.2" y="97.4">100N</text>
<text x="127.3" y="103.7">+3.3V_Ana</text>
<text x="167.7" y="102.3">R121</text>
<text x="175" y="102.3">SEL</text>
<text x="136" y="112.3">1</text>
<text x="143.6" y="108.2" transform="rotate(-90 143.6 108.2)">5</text>
<text x="167.7" y="111.9">R122</text>
<text x="175" y="111.9">1K50</text>
<text x="35.3" y="114.3">L7BB3</text>
<text x="47.3" y="114.3">Sh. 14</text>
<text x="136" y="117.1">2</text>
<text x="150.2" y="114.7">4</text>
<text x="143.6" y="123.6" transform="rotate(-90 143.6 123.6)">3</text>
<text x="146" y="121.5">V23</text>
<text x="146" y="123.9">NC7SZ00</text>
<text x="240" y="131.2">+5V_DAC</text>
<text x="276.1" y="133.6">R123</text>
<text x="283.4" y="133.6">33K2</text>
<text x="35.3" y="140.8">SERDACLD</text>
<text x="49" y="140.8">Sh. 13</text>
<text x="254.5" y="140.8">R346</text>
<text x="261.7" y="140.8">26K7</text>
<text x="278.6" y="143.2">+5V_DAC</text>
<text x="35.3" y="145.6">SERDACCLK</text>
<text x="50.4" y="145.6">Sh. 13</text>
<text x="281" y="146.3">8</text>
<text x="35.3" y="150.4">SERDACDI</text>
<text x="48.5" y="150.4">Sh. 13</text>
<text x="165.1" y="155.3">+5V</text>
<text x="189.4" y="155.3">+3.3V_Ana</text>
<text x="273.3" y="150.8">2</text>
<text x="292.3" y="155.6">1</text>
<text x="297.8" y="155.3">ADJBB3</text>
<text x="61.8" y="157.7">+3.3V</text>
<text x="85.9" y="157.7">+3.3V_Ana</text>
<text x="109.9" y="157.7">+3.3V</text>
<text x="134" y="157.7">+3.3V_Ana</text>
<text x="230.4" y="157.7">V25B</text>
<text x="241.7" y="161.5">AO1</text>
<text x="248.9" y="160.5">15</text>
<text x="273.3" y="160.5">3</text>
<text x="66.1" y="167.7">9</text>
<text x="70.7" y="163.9">V15A</text>
<text x="87.5" y="167.7">8</text>
<text x="114.3" y="167.7">9</text>
<text x="118.8" y="163.9">V25A</text>
<text x="135.7" y="167.7">8</text>
<text x="168.5" y="167.7">11</text>
<text x="174.2" y="163.9">V12A</text>
<text x="191.1" y="167.7">10</text>
<text x="230.4" y="167.3">MB88347L_8x8bit</text>
<text x="241.7" y="163.9">AO2</text>
<text x="248.9" y="162.9">2</text>
<text x="271.3" y="167.3">R124</text>
<text x="281" y="166.6">4</text>
<text x="283.4" y="162.5">V24A</text>
<text x="283.6" y="164.9">TLE2082CD</text>
<text x="64.9" y="170.1">12</text>
<text x="64.9" y="172.5">13</text>
<text x="70.1" y="168.7">VCC</text>
<text x="70.1" y="171.1">LD</text>
<text x="70.1" y="173.6">CLK</text>
<text x="80.1" y="168.7">VDD</text>
<text x="113.1" y="170.1">12</text>
<text x="113.1" y="172.5">13</text>
<text x="118.3" y="168.7">VCC</text>
<text x="118.3" y="171.1">LD</text>
<text x="118.3" y="173.6">CLK</text>
<text x="128.3" y="168.7">VDD</text>
<text x="168.5" y="170.1">15</text>
<text x="168.5" y="172.5">16</text>
<text x="173.7" y="168.7">VCC</text>
<text x="173.7" y="171.1">LD</text>
<text x="173.7" y="173.6">CLK</text>
<text x="183.6" y="168.7">VDD</text>
<text x="271.3" y="169.7">18K2</text>
<text x="64.9" y="177.3">16</text>
<text x="64.9" y="174.9">14</text>
<text x="70.1" y="178.4">GND</text>
<text x="70.1" y="176">DI</text>
<text x="80.3" y="178.4">VSS</text>
<text x="81.4" y="176">DO</text>
<text x="87.5" y="177.3">1</text>
<text x="87.5" y="174.9">11</text>
<text x="113.1" y="177.3">16</text>
<text x="113.1" y="174.9">14</text>
<text x="118.3" y="178.4">GND</text>
<text x="118.3" y="176">DI</text>
<text x="128.5" y="178.4">VSS</text>
<text x="129.6" y="176">DO</text>
<text x="135.7" y="177.3">1</text>
<text x="135.7" y="174.9">11</text>
<text x="168.5" y="177.3">20</text>
<text x="168.5" y="174.9">17</text>
<text x="173.7" y="178.4">GND</text>
<text x="173.7" y="176">DI</text>
<text x="183.9" y="178.4">VSS</text>
<text x="185" y="176">DO</text>
<text x="191.1" y="177.3">1</text>
<text x="191.1" y="174.9">14</text>
<text x="230.4" y="174.5">V12F</text>
<text x="241.7" y="178.4">AO9</text>
<text x="248.9" y="177.3">8</text>
<text x="278.6" y="174.5">-5V_Ana</text>
<text x="69" y="184.2">MB88347L_8x8bit</text>
<text x="117.1" y="184.2">MB88347L_8x8bit</text>
<text x="172.6" y="181.8">MB88346B_12x8bit</text>
<text x="230.4" y="181.8">MB88346B_12x8bit</text>
<text x="28" y="193.8">Sh. 2,3,4,5,6,7,8,9,12,13,14,15,16,17,18</text>
<text x="47.1" y="196.2">+5V</text>
<text x="81" y="196.2">+5V_DAC</text>
<text x="35.3" y="201">+5V</text>
<text x="54.5" y="198.6">L8</text>
<text x="61.8" y="198.6">2u7</text>
<text x="105.1" y="198.6">+5V_DAC</text>
<text x="124.4" y="198.6">Sh. 10</text>
<text x="59.4" y="208.3">330uF/6.3V</text>
<text x="64.2" y="205.9">C69</text>
<text x="88.3" y="208.3">C70</text>
<text x="147.7" y="207.3">V12G</text>
<text x="186.3" y="207.3">V12H</text>
<text x="220" y="207.3">V12I</text>
<text x="35.3" y="213.1">GND</text>
<text x="88.3" y="210.7">100N</text>
<text x="146" y="215.5">MB88346B_12x8bit</text>
<text x="156.3" y="212.1">AO10</text>
<text x="164.6" y="211.1">9</text>
<text x="184.6" y="215.5">MB88346B_12x8bit</text>
<text x="194.8" y="212.1">AO11</text>
<text x="203.2" y="211.1">10</text>
<text x="218.3" y="215.5">MB88346B_12x8bit</text>
<text x="228.5" y="212.1">AO12</text>
<text x="236.9" y="211.1">11</text>
<text x="328.7" y="213.4">6</text>
<text x="28" y="220.3">Sh. 1,2,3,4,5,6,7,8,9,10,12,13,14,15,17,18</text>
<text x="347.7" y="218.3">7</text>
<text x="28" y="227.5">Sh. 2,5,6,7,8,9,12,13,14,15,16,17,18</text>
<text x="146" y="222.7">V25C</text>
<text x="157.4" y="226.6">AO3</text>
<text x="164.6" y="225.5">3</text>
<text x="164.6" y="227.9">4</text>
<text x="184.6" y="222.7">V25D</text>
<text x="195.9" y="226.6">AO5</text>
<text x="203.2" y="225.5">5</text>
<text x="203.2" y="227.9">6</text>
<text x="218.3" y="222.7">V25E</text>
<text x="229.7" y="226.6">AO7</text>
<text x="236.9" y="225.5">7</text>
<text x="236.9" y="227.9">10</text>
<text x="328.7" y="223.1">5</text>
<text x="338.8" y="225.1">V24B</text>
<text x="339" y="227.5">TLE2082CD</text>
<text x="47.3" y="232.4">+3.3V</text>
<text x="64.2" y="232.4">L9</text>
<text x="78.6" y="232.4">+3.3V_Ana</text>
<text x="146" y="232.4">MB88347L_8x8bit</text>
<text x="157.4" y="229">AO4</text>
<text x="184.6" y="232.4">MB88347L_8x8bit</text>
<text x="195.9" y="229">AO6</text>
<text x="218.3" y="232.4">MB88347L_8x8bit</text>
<text x="229.7" y="229">AO8</text>
<text x="35.3" y="237.2">+3.3V</text>
<text x="64.2" y="234.8">2u7</text>
<text x="105.1" y="234.8">+3.3V_ANA</text>
<text x="124.4" y="234.8">Sh. 10</text>
<text x="52.1" y="242">C71</text>
<text x="52.1" y="244.4">100N</text>
<text x="85.9" y="244.4">C72</text>
<text x="97.9" y="244.4">15uF/16V</text>
<text x="99.1" y="242.5">C327</text>
<text x="61.8" y="249.2">GND_starpoint</text>
<text x="66.6" y="246.8">G4</text>
<text x="85.9" y="249.2">100N</text>
<text x="105.1" y="249.2">GND_ANA</text>
<text x="124.4" y="249.2">Sh. 8,10</text>
<text x="99.1" y="256.9">C328</text>
<text x="52.1" y="258.9">C73</text>
<text x="52.1" y="261.3">100N</text>
<text x="85.9" y="258.9">C74</text>
<text x="85.9" y="263.6">100N</text>
<text x="97.9" y="258.9">15uF/16V</text>
<text x="105.1" y="263.6">-5V_ANA</text>
<text x="124.4" y="263.6">Sh. 3,4,7,8,10,16,18</text>
<text x="275.6" y="261.3">PROPERTY OF DK-AUDIO A/S</text>
<text x="356.6" y="261.3">ALL RIGHTS STRICTLY RESERVED</text>
<text x="35.3" y="266.1">-5V</text>
<text x="28" y="275.7">Sh. 3,4,7,8,10,16,18</text>
<text x="46.4" y="273.3">-5V</text>
<text x="78.6" y="273.3">-5V_Ana</text>
</g>
<text font-size="1.9" x="319.5" y="280.3">TSC-GBg</text>
</svg>
